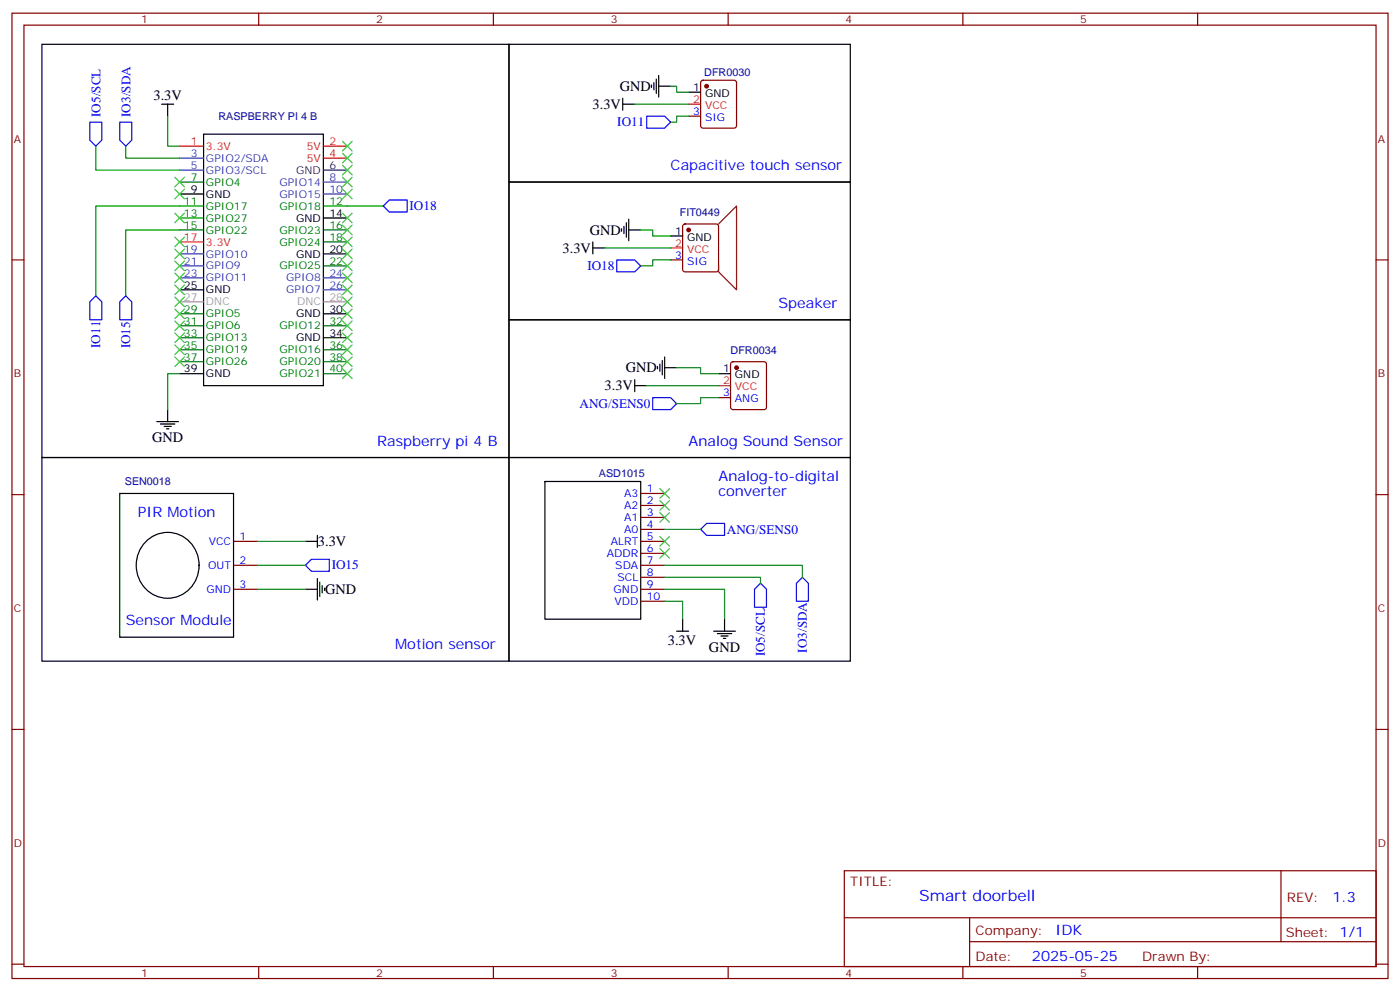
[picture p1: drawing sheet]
<svg xmlns="http://www.w3.org/2000/svg" width="412mm" height="292mm" viewBox="0 0 412 292" stroke-linecap="round" stroke-linejoin="round" font-family="sans-serif">
<g fill="none" stroke="#870000" stroke-width=".35">
<path d="M3.5 3.9h405.4v284.3h-405.4zM7.1 7.4h398.2v277.3h-398.2zM76.2 3.9v3.5M145.3 3.9v3.5M214.5 3.9v3.5M283.6 3.9v3.5M352.8 3.9v3.5M202.8 34.2h3.6M206.6 23.8l.5-.2h9.2l.5 .2 .2 .5v12.7l-.3 .5-.4 .2h-9.2l-.5-.2-.2-.5v-12.7zM3.5 76.6h3.6M197.6 76.6h3.5M201.3 66.2l.5-.2h9.2l.5 .2 .2 .5v12.7l-.3 .5-.4 .2h-9.2l-.5-.3-.2-.4v-12.7z"/>
<path d="M405.3 76.6h3.6M211.7 117.1h3.5M215.4 106.7l.5-.2h9.2l.5 .2 .2 .5v12.7l-.3 .5-.4 .3h-9.2l-.5-.3-.2-.5v-12.7zM3.5 145.7h3.6M68.8 159.5h7M188.7 159.5h7.1M188.7 145.3h7.1M188.7 148.9h7.1M188.7 152.4h7.1M188.7 155.9h7.1M405.3 145.7h3.6M68.8 166.5h7"/>
<path d="M68.8 173.6h7M188.7 166.5h7.1M188.7 173.6h7.1M188.7 177.1h7.1M188.7 170h7.1M188.7 163h7.1M3.5 214.8h3.6M405.3 214.8h3.6M248.7 256.5h156.6v28.2h-156.6zM377.3 256.5v20.9M248.7 270.3h156.5M285.6 277.4h119.6"/>
<path d="M285.6 270.3v14.1M3.5 284h3.6M76.2 284.7v3.5M145.3 284.7v3.5M214.5 284.7v3.5M283.6 284.7v3.5M352.8 284.7v3.5M405.3 284h3.6"/>
</g>
<g fill="none" stroke="#000" stroke-width=".35">
<path d="M12.3 13.1h137.6v121.7h-137.6zM149.9 13.1h100.6v40.5h-100.6zM47.6 30.7h3.6M49.4 30.7v3.5M60 39.5h35.2v74.1h-35.2zM183.4 30.7h3.6M183.4 28.9v3.6M191.9 25v.8M192.6 24.3v2.2M193.3 23.3v4.2M194 25.4h3.6M194 22.2v6.4"/>
<path d="M202.8 27.2h3.6M52.9 57.2h7.1M149.9 53.6h100.6v40.6h-100.6zM95.2 64.2h7.1M95.2 74.8h7.1M174.6 73h3.6M174.6 71.3v3.5M183.1 67.4v.7M183.8 66.7v2.1M184.5 65.6v4.3M185.2 67.7h3.5M185.2 64.6v6.3"/>
<path d="M197.6 69.5h3.5M52.9 85.4h7.1M95.2 92.4h7.1M95.2 99.5h7.1M149.9 94.2h100.6v40.6h-100.6zM52.9 110.1h7.1M187 113.6h3.5M187 111.8v3.6M193.7 108v.7M194.4 107.2v2.2M195.1 106.2v4.2M195.8 108.3h3.5"/>
<path d="M195.8 105.1v6.4M211.7 110.1h3.5M12.3 134.8h137.6v59.9h-137.6zM46.2 124.2h6.4M47.3 124.9h4.2M48.3 125.6h2.1M49 126.3h.7M49.4 120.7v3.5M149.9 134.8h100.6v59.9h-100.6zM35.3 145.3h33.5v42.4h-33.5zM43.2 159.3a9.3 9.3 0 0 1 10.7-1.3 9.3 9.3 0 0 1 4.7 9.7 9.2 9.2 0 0 1-9.8 8.5 9.2 9.2 0 0 1-8.7-9.7 9.9 9.9 0 0 1 3.1-7.2zM90 159.5h3.5"/>
<path d="M93.5 157.7v3.5M160.5 141.8h28.2v40.6h-28.2zM90 173.6h3.5M93.5 170.4v6.3M94.2 171.5v4.2M94.9 172.5v2.1M95.6 173.2v.7M199.3 185.9h3.5M201.1 182.4v3.5M210.3 185.9h6.3M211.3 186.6h4.2M212.4 187.3h2.1"/>
<path d="M213.1 188h.7M213.4 182.4v3.5"/>
</g>
<path d="M202.8 30.7h3.6M52.9 43h7.1M95.2 43h7.1M95.2 46.6h7.1M52.9 71.3h7.1M197.6 73h3.5M211.7 113.6h3.5" fill="none" stroke="#f00" stroke-width=".35"/>
<path d="M52.9 46.6h7.1M52.9 50.1h7.1M95.2 53.6h7.1M95.2 57.2h7.1M52.9 74.8h7.1M52.9 78.3h7.1M52.9 81.8h7.1M95.2 81.8h7.1M95.2 85.4h7.1" fill="none" stroke="#06c" stroke-width=".35"/>
<path d="M95.2 50.1h7.1" fill="none" stroke="#333" stroke-width=".35"/>
<g fill="none" stroke="#060" stroke-width=".35">
<path d="M52.9 53.6h7.1M52.9 60.7h7.1M52.9 64.2h7.1M52.9 67.7h7.1M95.2 60.7h7.1M95.2 67.7h7.1M95.2 71.3h7.1M95.2 78.3h7.1M52.9 92.4h7.1M52.9 96h7.1M52.9 99.5h7.1M95.2 96h7.1"/>
<path d="M52.9 103h7.1M52.9 106.5h7.1M95.2 103h7.1M95.2 106.5h7.1M95.2 110.1h7.1"/>
</g>
<path d="M52.9 88.9h7.1M95.2 88.9h7.1" fill="none" stroke="#999" stroke-width=".35"/>
<g fill="#870000" stroke="#870000" stroke-width=".35">
<circle cx="208.1" cy="25.4" r=".53"/>
<circle cx="202.8" cy="67.7" r=".53"/>
<circle cx="217" cy="108.3" r=".53"/>
</g>
<g fill="none" stroke="#008700" stroke-width=".35">
<path d="M49.4 34.2v8.8h3.5M187 30.7h15.8M197.6 25.4h1.7v1.8h3.5M202.8 34.2h-3.5v1.8h-1.7M28.2 43v7.1h24.7M37 43v3.6h15.9M52.9 60.7h-24.7v26.4M52.9 67.7h-15.9v19.4M102.3 60.7h10.6M178.2 73h19.4M188.7 67.7h3.6v1.8h5.3M197.6 76.6h-5.3v1.7h-3.6"/>
<path d="M52.9 110.1h-3.5v10.6M190.5 113.6h21.2M199.3 108.3h7.1v1.8h5.3M211.7 117.1h-5.3v1.8h-7.1M75.8 159.5h14.2M195.8 155.9h10.6M75.8 166.5h14.2M75.8 173.6h14.2M195.8 177.1h5.3v5.3M195.8 173.6h17.6v8.8M195.8 166.5h40.6v3.5M195.8 170h28.2v1.8"/>
</g>
<path d="M26.5 36h3.5v5.3l-1.8 1.7-1.7-1.7zM35.3 36h3.5v5.3l-1.8 1.7-1.7-1.7zM190.5 34.2h5.3l1.8 1.8-1.8 1.7h-5.3zM112.9 60.7l1.8-1.8h5.2v3.5h-5.2zM181.7 76.6h5.3l1.7 1.7-1.7 1.8h-5.3zM26.5 88.9l1.7-1.8 1.8 1.8v5.3h-3.5zM37 87.1l1.8 1.8v5.3h-3.5v-5.3zM192.3 117.1h5.3l1.7 1.8-1.7 1.8h-5.3zM206.4 155.9l1.7-1.7h5.3v3.5h-5.3zM90 166.5l1.7-1.8h5.3v3.6h-5.3zM224 171.8l1.8 1.8v5.3h-3.6v-5.3zM236.4 170l1.7 1.8v5.3h-3.5v-5.3z" fill="none" stroke="#00f" stroke-width=".35"/>
<path d="M211.7 66l5.3-5.3v24.7l-5.3-5.3v-1.8" fill="none" stroke="#7d170d" stroke-width=".35"/>
<g fill="none" stroke="#3c3" stroke-width=".35">
<path d="M51.5 52.2l2.8 2.8M51.5 55.7l2.8 2.9M54.3 52.2l-2.8 2.8M54.3 55.7l-2.8 2.9M100.9 55.7l2.8 2.9M100.9 52.2l2.8 2.8M100.9 48.7l2.8 2.8M100.9 45.2l2.8 2.8M100.9 41.6l2.8 2.9M103.7 41.6l-2.8 2.9M103.7 48.7l-2.8 2.8M103.7 52.2l-2.8 2.8"/>
<path d="M103.7 55.7l-2.8 2.9M103.7 45.2l-2.8 2.8M51.5 69.9l2.8 2.8M51.5 73.4l2.8 2.8M51.5 76.9l2.8 2.8M51.5 62.8l2.8 2.8M54.3 69.9l-2.8 2.8M54.3 73.4l-2.8 2.8M54.3 76.9l-2.8 2.8M54.3 62.8l-2.8 2.8M100.9 76.9l2.8 2.8M100.9 73.4l2.8 2.8"/>
<path d="M100.9 69.9l2.8 2.8M100.9 66.3l2.8 2.8M100.9 62.8l2.8 2.8M103.7 76.9l-2.8 2.8M103.7 73.4l-2.8 2.8M103.7 69.9l-2.8 2.8M103.7 66.3l-2.8 2.8M103.7 62.8l-2.8 2.8M51.5 80.4l2.8 2.9M51.5 84l2.8 2.8M51.5 87.5l2.8 2.8M51.5 91l2.8 2.8"/>
<path d="M51.5 94.5l2.8 2.9M51.5 98.1l2.8 2.8M54.3 80.4l-2.8 2.9M54.3 84l-2.8 2.8M54.3 87.5l-2.8 2.8M54.3 91l-2.8 2.8M54.3 94.5l-2.8 2.9M54.3 98.1l-2.8 2.8M100.9 98.1l2.8 2.8M100.9 94.5l2.8 2.9M100.9 91l2.8 2.8M100.9 87.5l2.8 2.8"/>
<path d="M100.9 84l2.8 2.8M100.9 80.4l2.8 2.9M103.7 98.1l-2.8 2.8M103.7 94.5l-2.8 2.9M103.7 91l-2.8 2.8M103.7 87.5l-2.8 2.8M103.7 84l-2.8 2.8M103.7 80.4l-2.8 2.9M51.5 101.6l2.8 2.8M51.5 105.1l2.8 2.9M54.3 101.6l-2.8 2.8M54.3 105.1l-2.8 2.9"/>
<path d="M100.9 108.7l2.8 2.8M100.9 105.1l2.8 2.9M100.9 101.6l2.8 2.8M103.7 108.7l-2.8 2.8M103.7 105.1l-2.8 2.9M103.7 101.6l-2.8 2.8M194.4 158l2.8 2.9M194.4 151l2.8 2.8M194.4 147.5l2.8 2.8M194.4 143.9l2.8 2.9M197.2 158l-2.8 2.9M197.2 151l-2.8 2.8"/>
<path d="M197.2 147.5l-2.8 2.8M197.2 143.9l-2.8 2.9M194.4 161.6l2.8 2.8M197.2 161.6l-2.8 2.8"/>
</g>
<text font-size="4.6" fill="#00f" x="270.8" y="265.5">Smart doorbell</text>
<g font-size="4.2">
<text x="45.2" y="29.6">3.3V</text>
<text x="182.6" y="26.8">GND</text>
<text x="174.6" y="32.1">3.3V</text>
<text x="173.7" y="69.1">GND</text>
<text x="165.7" y="74.4">3.3V</text>
<text x="184.3" y="109.7">GND</text>
<text x="178.1" y="115">3.3V</text>
<text x="44.8" y="130.2">GND</text>
<text x="93.7" y="160.9">3.3V</text>
<text x="95.8" y="175">GND</text>
<text x="196.7" y="189.9">3.3V</text>
<text x="208.8" y="192">GND</text>
</g>
<g font-size="4.2" fill="#00f">
<text x="197.6" y="50.1">Capacitive touch sensor</text>
<text x="229.3" y="90.7">Speaker</text>
<text x="111.1" y="131.2">Raspberry pi 4 B</text>
<text x="202.8" y="131.2">Analog Sound Sensor</text>
<text x="211.7" y="141.8">Analog-to-digital</text>
<text x="211.7" y="146.1">converter</text>
<text x="40.6" y="152.4">PIR Motion</text>
<text x="37" y="184.2">Sensor Module</text>
<text x="116.4" y="191.2">Motion sensor</text>
<text x="392.5" y="265.7">1.3</text>
<text x="310.9" y="275.3">IDK</text>
<text x="304" y="283.1">2025-05-25</text>
</g>
<g font-size="3.9" fill="#00f">
<text x="29.6" y="34.4" transform="rotate(-90 29.6 34.4)">IO5/SCL</text>
<text x="38.5" y="34.4" transform="rotate(-90 38.5 34.4)">IO3/SDA</text>
<text x="181.8" y="37.3">IO11</text>
<text x="120.7" y="61.9">IO18</text>
<text x="173" y="79.6">IO18</text>
<text x="29.5" y="102.5" transform="rotate(-90 29.5 102.5)">IO11</text>
<text x="38.3" y="102.6" transform="rotate(-90 38.3 102.6)">IO15</text>
<text x="170.7" y="120.1">ANG/SENS0</text>
<text x="214.1" y="157.2">ANG/SENS0</text>
<text x="97.7" y="167.7">IO15</text>
<text x="225.3" y="193.4" transform="rotate(-90 225.3 193.4)">IO5/SCL</text>
<text x="237.6" y="192.2" transform="rotate(-90 237.6 192.2)">IO3/SDA</text>
</g>
<g font-size="3.9" fill="#800">
<text x="250.5" y="261.1">TITLE:</text>
<text x="379.1" y="265.7">REV:</text>
<text x="287.4" y="275.3">Company:</text>
<text x="378.7" y="275.9">Sheet: 1/1</text>
<text x="287.4" y="282.9">Date:</text>
<text x="336.4" y="283">Drawn By:</text>
</g>
<g font-size="3.2" fill="#800">
<text x="41.6" y="6.9">1</text>
<text x="110.8" y="6.9">2</text>
<text x="179.9" y="6.9">3</text>
<text x="249.1" y="6.9">4</text>
<text x="318.2" y="6.9">5</text>
<text x="4.1" y="42">A</text>
<text x="405.9" y="42">A</text>
<text x="4.1" y="111.1">B</text>
<text x="405.9" y="111.1">B</text>
<text x="4.1" y="180.3">C</text>
<text x="405.9" y="180.3">C</text>
<text x="4.1" y="249.4">D</text>
<text x="405.9" y="249.4">D</text>
<text x="41.6" y="287.7">1</text>
<text x="110.8" y="287.7">2</text>
<text x="179.9" y="287.7">3</text>
<text x="249.1" y="287.7">4</text>
<text x="318.2" y="287.7">5</text>
</g>
<g font-size="3.2" fill="#000080">
<text x="207.4" y="22.4">DFR0030</text>
<text x="64.3" y="35.3">RASPBERRY PI 4 B</text>
<text x="200.2" y="63.6">FIT0449</text>
<text x="215.2" y="104.2">DFR0034</text>
<text x="36.8" y="143">SEN0018</text>
<text x="176.4" y="140.6">ASD1015</text>
</g>
<g font-size="3.2">
<text x="204.2" y="26.8">1</text>
<text x="207.7" y="28.6">GND</text>
<text x="56.2" y="56.8">9</text>
<text x="60.7" y="58.2">GND</text>
<text x="87.3" y="65.3">GND</text>
<text x="97" y="63.9">14</text>
<text x="198.9" y="69.1">1</text>
<text x="202.4" y="70.9">GND</text>
<text x="87.3" y="75.8">GND</text>
<text x="97" y="74.4">20</text>
<text x="54.2" y="85">25</text>
<text x="60.7" y="86.4">GND</text>
<text x="87.3" y="93.5">GND</text>
<text x="97" y="92.1">30</text>
<text x="87.3" y="100.5">GND</text>
<text x="97" y="99.1">34</text>
<text x="54.2" y="109.7">39</text>
<text x="60.7" y="111.1">GND</text>
<text x="213" y="109.7">1</text>
<text x="216.5" y="111.5">GND</text>
</g>
<g font-size="3.2" fill="#f00">
<text x="204.2" y="30.3">2</text>
<text x="207.7" y="32.1">VCC</text>
<text x="56.2" y="42.7">1</text>
<text x="60.7" y="44.1">3.3V</text>
<text x="90.4" y="44.1">5V</text>
<text x="90.4" y="47.6">5V</text>
<text x="97" y="42.7">2</text>
<text x="97" y="46.2">4</text>
<text x="54.2" y="70.9">17</text>
<text x="60.7" y="72.3">3.3V</text>
<text x="198.9" y="72.7">2</text>
<text x="202.4" y="74.4">VCC</text>
<text x="213" y="113.2">2</text>
<text x="216.5" y="115">VCC</text>
</g>
<g font-size="3.2" fill="#00f">
<text x="204.2" y="33.9">3</text>
<text x="207.7" y="35.6">SIG</text>
<text x="198.9" y="76.2">3</text>
<text x="202.4" y="78">SIG</text>
<text x="213" y="116.8">3</text>
<text x="216.5" y="118.5">ANG</text>
<text x="183.8" y="146.4">A3</text>
<text x="183.8" y="149.9">A2</text>
<text x="190.5" y="145">1</text>
<text x="190.5" y="148.5">2</text>
<text x="183.8" y="153.5">A1</text>
<text x="190.5" y="152">3</text>
<text x="190.5" y="155.6">4</text>
<text x="61.5" y="160.5">VCC</text>
<text x="70.6" y="159.1">1</text>
<text x="179.9" y="160.5">ALRT</text>
<text x="183.8" y="157">A0</text>
<text x="190.5" y="159.1">5</text>
<text x="61.3" y="167.6">OUT</text>
<text x="70.6" y="166.2">2</text>
<text x="178.8" y="164">ADDR</text>
<text x="181.3" y="167.6">SDA</text>
<text x="190.5" y="166.2">7</text>
<text x="190.5" y="162.6">6</text>
<text x="70.6" y="173.2">3</text>
<text x="181.9" y="171.1">SCL</text>
<text x="190.5" y="173.2">9</text>
<text x="190.5" y="169.7">8</text>
<text x="60.8" y="174.6">GND</text>
<text x="180.7" y="174.6">GND</text>
<text x="181" y="178.2">VDD</text>
<text x="190.5" y="176.7">10</text>
</g>
<g font-size="3.2" fill="#06c">
<text x="56.2" y="46.2">3</text>
<text x="60.7" y="47.6">GPIO2/SDA</text>
<text x="56.2" y="49.7">5</text>
<text x="60.7" y="51.2">GPIO3/SCL</text>
<text x="97" y="53.3">8</text>
<text x="82.3" y="54.7">GPIO14</text>
<text x="82.3" y="58.2">GPIO15</text>
<text x="97" y="56.8">10</text>
<text x="54.2" y="74.4">19</text>
<text x="54.2" y="78">21</text>
<text x="60.7" y="75.8">GPIO10</text>
<text x="54.2" y="81.5">23</text>
<text x="60.7" y="79.4">GPIO9</text>
<text x="60.7" y="82.9">GPIO11</text>
<text x="84.3" y="82.9">GPIO8</text>
<text x="97" y="81.5">24</text>
<text x="84.3" y="86.4">GPIO7</text>
<text x="97" y="85">26</text>
</g>
<g font-size="3.2" fill="#060">
<text x="56.2" y="53.3">7</text>
<text x="60.7" y="54.7">GPIO4</text>
<text x="54.2" y="60.3">11</text>
<text x="54.2" y="63.9">13</text>
<text x="60.7" y="61.7">GPIO17</text>
<text x="60.7" y="65.3">GPIO27</text>
<text x="82.3" y="61.7">GPIO18</text>
<text x="97" y="60.3">12</text>
<text x="54.2" y="67.4">15</text>
<text x="60.7" y="68.8">GPIO22</text>
<text x="82.3" y="68.8">GPIO23</text>
<text x="97" y="67.4">16</text>
<text x="97" y="70.9">18</text>
<text x="82.3" y="72.3">GPIO24</text>
<text x="97" y="78">22</text>
<text x="82.3" y="79.4">GPIO25</text>
<text x="54.2" y="92.1">29</text>
<text x="54.2" y="95.6">31</text>
<text x="60.7" y="93.5">GPIO5</text>
<text x="97" y="95.6">32</text>
<text x="54.2" y="99.1">33</text>
<text x="60.7" y="97">GPIO6</text>
<text x="60.7" y="100.5">GPIO13</text>
<text x="82.3" y="97">GPIO12</text>
<text x="54.2" y="102.7">35</text>
<text x="54.2" y="106.2">37</text>
<text x="60.7" y="104.1">GPIO19</text>
<text x="60.7" y="107.6">GPIO26</text>
<text x="82.3" y="104.1">GPIO16</text>
<text x="82.3" y="107.6">GPIO20</text>
<text x="97" y="102.7">36</text>
<text x="97" y="106.2">38</text>
<text x="82.3" y="111.1">GPIO21</text>
<text x="97" y="109.7">40</text>
</g>
<g font-size="3.2" fill="#333">
<text x="87.3" y="51.2">GND</text>
<text x="97" y="49.7">6</text>
</g>
<g font-size="3.2" fill="#999">
<text x="54.2" y="88.5">27</text>
<text x="60.7" y="90">DNC</text>
<text x="87.5" y="90">DNC</text>
<text x="97" y="88.5">28</text>
</g>
</svg>
